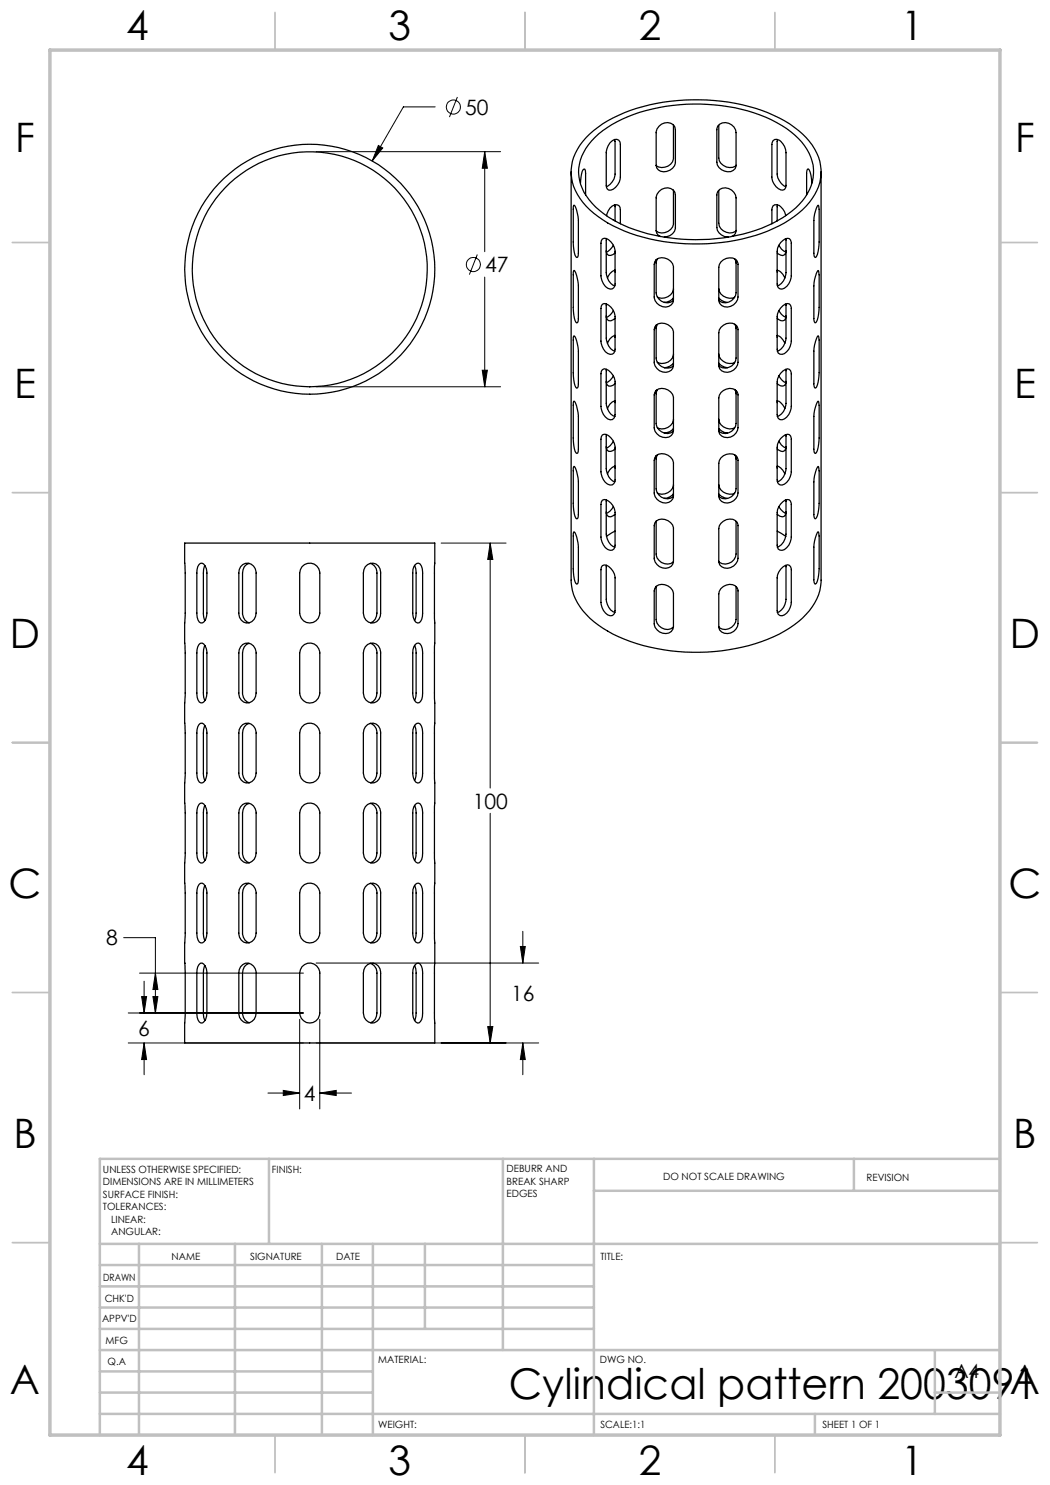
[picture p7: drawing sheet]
<svg xmlns="http://www.w3.org/2000/svg" width="210mm" height="297mm" viewBox="0 0 210 297" stroke-linecap="round" stroke-linejoin="round" font-family="sans-serif">
<g fill="none" stroke="#000" stroke-width=".2">
<path d="M91.5 19.4l-1.6 4M63.2 30.3h36.9M75.7 29.1l.9 .5-2.2 2.6zM87 21.4h-6.3l-6.3 10.8M96.9 30.3l.6 3.4h-1.1zM96.9 30.3v20M95.5 50.9l-1.6 4M96.9 55.4v22M63.2 77.4h36.9M96.4 74h1.1l-.6 3.4zM88.2 108.6h13M98 108.6l.6 3.3h-1.1z"/>
<path d="M98 108.6v49M98 162.7v45.9M24.7 187.5h6.4v15.1M27.9 194.6h32.8M28.3 199.3h1l-.5 3.3zM28.8 196.2v6.4M30.6 199.3h1l-.5 3.3zM31.1 194.6l.5 3.3h-1zM63.2 192.6h44.5M104.1 189.3h1l-.5 3.3zM104.6 186.3v6.3M25.6 208.6h35.1"/>
<path d="M25.6 202.6h35.1M28.8 208.6l.5 3.3h-1zM28.8 208.6v6.3M53.6 218.6h6.3M56.7 218.1l3.2 .5-3.2 .5zM59.9 203.9v17.9M63.2 208.6h44.5M64 218.6l3.2-.5v1zM64 203.9v17.9M64 218.6h6.3M97.5 205.3h1.1l-.6 3.3zM104.6 208.6l.5 3.3h-1z"/>
<path d="M104.6 208.6v6.3"/>
<circle cx="90.7" cy="21.4" r="1.4"/>
<circle cx="94.7" cy="52.9" r="1.42"/>
</g>
<g fill="none" stroke="#c0c0c0" stroke-width=".35">
<path d="M55 2.5v7.5M105 2.5v7.5M155 2.5v7.5M2.5 48.5h7.5M200 48.5h7.5M2.5 98.5h7.5M200 98.5h7.5M2.5 148.5h7.5M200 148.5h7.5M2.5 198.5h7.5M200 198.5h7.5M2.5 248.5h7.5"/>
<path d="M200 248.5h7.5M55 287v7.5M105 287v7.5M155 287v7.5"/>
</g>
<g fill="none" stroke="#c0c0c0" stroke-width=".5">
<path d="M53.8 231.8v17M100.6 231.8v38.2M118.8 231.8v55.2M118.8 238.2h81.2M170.8 231.8v6.4M200 231.8h-180v55.2M20 248.8h180M20 257.3h98.8M20 253h98.8M27.8 248.8v38.2M47 248.8v38.2M64.4 248.8v38.2"/>
<path d="M74.6 248.8v38.2M85 248.8v17M20 265.8h98.8M20 261.5h98.8M20 278.5h54.6M20 274.3h54.6M20 270h180M187 278.5h13M187 270v12.8M20 282.8h180M163 282.8v4.2"/>
</g>
<path d="M10 10h190v277h-190z" fill="none" stroke="#c0c0c0" stroke-width=".7"/>
<path d="M97.5 205.3h1.1l-.6 3.3zM98 108.6l.6 3.3h-1.1zM56.7 218.1l3.2 .5-3.2 .5zM64 218.6l3.2-.5v1zM30.6 199.3h1l-.5 3.3zM31.1 194.6l.5 3.3h-1zM28.3 199.3h1l-.5 3.3zM28.8 208.6l.5 3.3h-1zM104.6 208.6l.5 3.3h-1zM104.1 189.3h1l-.5 3.3zM75.7 29.1l-1.3 3.1 2.2-2.6zM96.4 74h1.1l-.6 3.4zM96.9 30.3l.6 3.4h-1.1z" fill="#000"/>
<g fill="none" stroke="#000" stroke-width=".25">
<path d="M114.2 34.4v81.6a10.7 10.7 0 0 0 4.5 8.3 31.3 31.3 0 0 0 16.9 6 38.1 38.1 0 0 0 21.3-4.1 14.3 14.3 0 0 0 7.1-8.1l.2-1.7v-82M116.1 36.7l.1-1.3a1.84 1.84 0 0 1 .6-1.6l.3 .4v.5v4.3M117.9 26.8a28.8 28.8 0 0 1 16.3-6.6 38.3 38.3 0 0 1 22.7 4 14.3 14.3 0 0 1 7.1 8.1 9.4 9.4 0 0 1-2.8 8.9 27.5 27.5 0 0 1-15.5 7.1 38.7 38.7 0 0 1-24.2-3.7 14.3 14.3 0 0 1-7-8.1 9.8 9.8 0 0 1 3.4-9.7zM119 27.5a27.1 27.1 0 0 1 15.5-6.4 36.2 36.2 0 0 1 20.8 3.4 13.6 13.6 0 0 1 7.1 7.7 9.2 9.2 0 0 1-3.3 9.4 27.7 27.7 0 0 1-15.8 6.1 35.5 35.5 0 0 1-20.7-3.7 13.7 13.7 0 0 1-6.5-7.1 8.9 8.9 0 0 1 2.9-9.4zM122 28.6a1.16 1.16 0 0 1 2-.2l.1 7a2.7 2.7 0 0 1-2.4 2.6l-.2-.2-.3-.7v-6.6a3.5 3.5 0 0 1 .8-1.9zM122.9 27.9l.1 6.9a2.98 2.98 0 0 1-1.7 2.5M131.8 25.3a1.94 1.94 0 0 1 3.2 .1l.1 7.1a2.23 2.23 0 0 1-3.4 1.5l-.4-.4-.1-.5v-6.8l.2-.5zM134.7 25v6.6a2.21 2.21 0 0 1-3.5 1.5M134.7 38v6.7a2.24 2.24 0 0 1-3.5 1.5M143.8 25.1v6.5a2.19 2.19 0 0 0 3.4 1.5M143.8 38.1v6.6a2.19 2.19 0 0 0 3.4 1.4M143.9 24.8a2.2 2.2 0 0 1 3.3 1.7v6.6a1.56 1.56 0 0 1-2.3 1.1 2.01 2.01 0 0 1-1.5-1.7v-6.8l.1-.5z"/>
<path d="M154.6 28.1a1.24 1.24 0 0 1 2 .6 3 3 0 0 1 .6 1.8v6.6l-.3 .8a1.33 1.33 0 0 1-1.7-.5 2.81 2.81 0 0 1-.8-2v-6.5zM155.5 27.9l-.1 6.9a3.2 3.2 0 0 0 1.8 2.6M162.3 36.7l-.1-1.7-.5-1.2a.77 .77 0 0 0-.4 .9v4.3M114.7 41.1l.3 .1 .3 .8 .4 1.9v6.8l-.2 .7-.1 .1a4.5 4.5 0 0 1-.7-3.1zM114.7 54.2l.1-.1 .3 .5 .6 2.4v6.7l-.1 .5-.2 .4a4.5 4.5 0 0 1-.7-3.1zM120.5 47.8a1.29 1.29 0 0 1 1.7 .6 2.82 2.82 0 0 1 .8 1.9v6.5a.93 .93 0 0 1-.4 .9 .93 .93 0 0 1-1.1-.1 3.1 3.1 0 0 1-1.3-2.4v-6.6zM121.2 50.1a.79 .79 0 0 0 1 1l.8-.5M121.3 47.7l-.1 6.8a2.77 2.77 0 0 0 1.8 2.6M121.3 43.1a2.32 2.32 0 0 1 2.1-2.1l.4 .1 .2 .3 .1 3.4M122.7 49.1a2.89 2.89 0 0 1-1.4 1.3M122.9 41l.1 3.2M122.9 54l.1 .4"/>
<path d="M123 54a2.13 2.13 0 0 0-1.5 1.6M131.2 51.9v6.7a2.16 2.16 0 0 0 3.5 1.5M131.3 51.9a2.22 2.22 0 0 1 3.4 1.6v6.5a1.71 1.71 0 0 1-2.8 1.1 1.94 1.94 0 0 1-1.1-1.7v-6.5l.2-.6zM131.5 51.8l-.3 .8M132.1 47.3l-.4-.2-.4-.5-.1-.5v-6.5a2.08 2.08 0 0 1 1.5-1.9 2.08 2.08 0 0 1 2.3 .7l.1 7.1a2.13 2.13 0 0 1-2.2 1.9M134.7 57.7a2.25 2.25 0 0 1-3.2 1.7M134.7 59.5a2.19 2.19 0 0 1-1.8 1M143.8 57.7a2.26 2.26 0 0 0 3.1 1.7M143.8 59.6a2.45 2.45 0 0 0 1.7 .9M144.2 52.4a2.19 2.19 0 0 1 3.2-.2l.2 .5v6.7a2.11 2.11 0 0 1-1.4 1.9 2.11 2.11 0 0 1-2.3-.6l-.1-.5v-6.7l.1-.6zM146.4 47.3a1.15 1.15 0 0 0 .8-1.2v-6.5a2.11 2.11 0 0 0-1.4-1.9 2.11 2.11 0 0 0-2.3 .6l-.1 .5v6.7a2.27 2.27 0 0 0 2.3 1.9M146.9 51.8l.3 .8"/>
<path d="M147.2 52v6.6a2.12 2.12 0 0 1-3.4 1.4M155.4 54.4l.1-.4a2.24 2.24 0 0 1 1.5 1.6M155.5 41l-.1 3.2M155.8 49.1a2.55 2.55 0 0 0 1.4 1.3M156.1 48.5a1.6 1.6 0 0 1 1.8-.8l.4 .8v6.7a2.85 2.85 0 0 1-1.9 2.6 .88 .88 0 0 1-1-1v-6.5l.1-.6zM157.1 43.1a2.66 2.66 0 0 0-1.7-2.1 .85 .85 0 0 0-1 1v2.8M157.2 47.7v6.8a2.77 2.77 0 0 1-1.7 2.6M157.2 50.1l-.3 .8a1.19 1.19 0 0 1-1.5-.3M163.6 41.1l.2 .2v.6l-.1 7.8a2.94 2.94 0 0 1-.6 1.8l-.3-.2v-.5v-6.7l.1-1.2zM163.6 54.1h.1l.1 .9-.1 7.8a2.08 2.08 0 0 1-.7 1.8l-.2-.7v-6.7l.1-1.3zM114.7 67.2h.1l.3 .4 .6 2.5v6.7l-.1 .5-.2 .3a4.5 4.5 0 0 1-.7-3.1zM120.5 60.9a1.39 1.39 0 0 1 1.7 .5 2.82 2.82 0 0 1 .8 1.9v6.5a.91 .91 0 0 1-.4 1 .91 .91 0 0 1-1.1-.1 3.1 3.1 0 0 1-1.3-2.5v-6.5z"/>
<path d="M120.5 73.9a1.29 1.29 0 0 1 1.7 .6 2.68 2.68 0 0 1 .8 1.9v6.5a.93 .93 0 0 1-.4 .9 .93 .93 0 0 1-1.1 0 3.1 3.1 0 0 1-1.3-2.5v-6.5zM121.2 63.2a.83 .83 0 0 0 1 1l.8-.5M121.2 76.3a.79 .79 0 0 0 1 .9l.8-.5M121.3 60.8l-.1 6.8a2.87 2.87 0 0 0 1.8 2.6M121.3 73.9l-.1 6.8a2.87 2.87 0 0 0 1.8 2.6M122.7 62.1a2.51 2.51 0 0 1-1.4 1.4M122.7 75.2a2.6 2.6 0 0 1-1.4 1.3M122.9 67.1l.1 .4M123 67.1a2.13 2.13 0 0 0-1.5 1.6M131.2 65v6.6a2.16 2.16 0 0 0 3.5 1.6M131.2 78.1v6.6a2.19 2.19 0 0 0 3.5 1.6M131.3 65a2.23 2.23 0 0 1 3.4 1.5v6.6a1.74 1.74 0 0 1-2.8 1.1 2.03 2.03 0 0 1-1.1-1.7v-6.6l.2-.5z"/>
<path d="M131.3 78.1a2.23 2.23 0 0 1 3.4 1.5v6.5a1.71 1.71 0 0 1-2.8 1.1 1.94 1.94 0 0 1-1.1-1.7v-6.5l.2-.5zM131.5 64.9l-.3 .8M131.5 77.9l-.3 .9M134.7 70.8a2.2 2.2 0 0 1-3.2 1.7M134.7 72.6a2.46 2.46 0 0 1-1.8 1M143.8 70.8a2.26 2.26 0 0 0 3.1 1.7M143.8 72.6a2.45 2.45 0 0 0 1.7 1M144.2 65.5a2.16 2.16 0 0 1 3.2-.2l.2 .5v6.7a2.13 2.13 0 0 1-1.4 1.8 2.13 2.13 0 0 1-2.3-.5l-.1-.6v-6.7l.1-.5zM144.2 78.5a2.12 2.12 0 0 1 3.2-.2l.2 .5v6.7a2.11 2.11 0 0 1-1.4 1.9 2.11 2.11 0 0 1-2.3-.6l-.1-.5v-6.7zM146.9 64.8l.3 .9M146.9 77.9l.3 .9M147.2 65.1v6.5a2.14 2.14 0 0 1-3.4 1.5"/>
<path d="M147.2 78.2v6.5a2.12 2.12 0 0 1-3.4 1.5M155.4 67.5l.1-.4a2.24 2.24 0 0 1 1.5 1.6M155.8 62.1a2.55 2.55 0 0 0 1.4 1.4M155.8 75.2a2.77 2.77 0 0 0 1.4 1.3M156.1 74.6a1.6 1.6 0 0 1 1.8-.7l.4 .7v6.7a2.85 2.85 0 0 1-1.9 2.7 .88 .88 0 0 1-1-1.1v-6.5l.1-.6zM156.6 61.1l.9-.4a.84 .84 0 0 1 .8 1v6.5a2.76 2.76 0 0 1-1.9 2.7 .85 .85 0 0 1-1-1.1v-6.5a3 3 0 0 1 1.2-2.2zM157.2 60.8v6.8a2.87 2.87 0 0 1-1.7 2.6M157.2 73.9v6.8a2.77 2.77 0 0 1-1.7 2.6M157.2 63.2l-.3 .8a1.15 1.15 0 0 1-1.5-.4M157.2 76.3l-.3 .8a1.19 1.19 0 0 1-1.5-.4M163.6 67.2l.2 .2v.6l-.1 7.8a2.08 2.08 0 0 1-.7 1.8l-.2-.7v-6.7l.3-1.9zM114.7 80.3l.3 .1 .3 .8 .4 1.9v6.7l-.2 .8-.1 .1a4.5 4.5 0 0 1-.7-3.1z"/>
<path d="M114.7 93.4l.1-.1 .3 .5 .6 2.4v6.7l-.1 .5-.2 .4a4.5 4.5 0 0 1-.7-3.1zM120.5 87a1.29 1.29 0 0 1 1.7 .6 2.82 2.82 0 0 1 .8 1.9v6.5a.93 .93 0 0 1-.4 .9 .93 .93 0 0 1-1.1-.1 3.1 3.1 0 0 1-1.3-2.4v-6.6zM121.2 89.3a.79 .79 0 0 0 1 1l.8-.5M121.3 86.9l-.1 6.8a2.77 2.77 0 0 0 1.8 2.6M121.3 100l-.1 6.8a2.87 2.87 0 0 0 1.8 2.6M122.7 88.3a2.51 2.51 0 0 1-1.4 1.3M122.9 80.1l.1 .4M122.9 93.2l.1 .4M123 80.1a2.13 2.13 0 0 0-1.5 1.6M123 93.2a2.13 2.13 0 0 0-1.5 1.6M131.2 91.1v6.7a2.16 2.16 0 0 0 3.5 1.5M131.3 91.1a2.22 2.22 0 0 1 3.4 1.6v6.5a1.71 1.71 0 0 1-2.8 1.1 1.94 1.94 0 0 1-1.1-1.7v-6.5l.2-.6z"/>
<path d="M131.5 91l-.3 .8M134.7 83.9a2.24 2.24 0 0 1-3.2 1.6M134.7 96.9a2.25 2.25 0 0 1-3.2 1.7M134.7 85.7a2.19 2.19 0 0 1-1.8 .9M134.7 98.7a2.19 2.19 0 0 1-1.8 1M143.8 83.9a2.21 2.21 0 0 0 3.1 1.6M143.8 96.9a2.26 2.26 0 0 0 3.1 1.7M143.8 85.7a2.65 2.65 0 0 0 1.7 .9M143.8 98.8a2.45 2.45 0 0 0 1.7 .9M144.2 91.6a2.19 2.19 0 0 1 3.2-.2l.2 .5v6.7a2.11 2.11 0 0 1-1.4 1.8 2.11 2.11 0 0 1-2.3-.5l-.1-.5v-6.7l.1-.6zM146.9 91l.3 .8M147.2 91.2v6.6a2.12 2.12 0 0 1-3.4 1.4"/>
<path d="M155.4 93.2a2.19 2.19 0 0 1 1.6 1.6M155.4 80.1a2.41 2.41 0 0 1 1.6 1.6M155.5 80.2l-.1 .3M155.5 93.2l-.1 .4M155.8 88.3a2.55 2.55 0 0 0 1.4 1.3M156.1 87.7a1.6 1.6 0 0 1 1.8-.8l.4 .8v6.7a2.85 2.85 0 0 1-1.9 2.6 .88 .88 0 0 1-1-1v-6.5l.1-.6zM157.2 86.9v6.8a2.77 2.77 0 0 1-1.7 2.6M157.2 89.3l-.3 .8a1.19 1.19 0 0 1-1.5-.3M163.6 80.3l.2 .2v.6l-.1 7.8a2.94 2.94 0 0 1-.6 1.8l-.3-.3v-.4v-6.7l.1-1.2zM163.6 93.3h.1l.1 .9-.1 7.7a2.08 2.08 0 0 1-.7 1.8l-.2-.6v-6.7l.1-1.3zM36.9 108.6h50.1v100h-50.1l.1-5.5zM39.8 112.9l.3-.2a1.07 1.07 0 0 1 1.2 1l.1 8.9a2.18 2.18 0 0 1-.9 2h-.3a1.86 1.86 0 0 1-.8-2v-8l.1-1.3z"/>
<path d="M41 113.1l-.3 .8v.7v8.2l.3 1.3M48.5 112.9a1.76 1.76 0 0 1 1.9 0 1.76 1.76 0 0 1 .8 1.7v8a1.75 1.75 0 0 1-1.7 2 1.75 1.75 0 0 1-1.7-2v-8v-.7l.3-.6zM49.8 112.7a1.84 1.84 0 0 0-1.3 1.9v8a2.05 2.05 0 0 0 1.3 2M60.4 113.3a2.01 2.01 0 0 1 2.2-.6 2.01 2.01 0 0 1 1.4 1.9v8a2.01 2.01 0 0 1-2.1 2 2.01 2.01 0 0 1-2-2v-8zM73.1 113.3a1.71 1.71 0 0 1 2-.5 1.71 1.71 0 0 1 1 1.8v8a1.74 1.74 0 0 1-1.7 2 1.74 1.74 0 0 1-1.7-2v-8zM74 112.7a1.89 1.89 0 0 1 1.4 1.9v8a1.95 1.95 0 0 1-1.3 2M82.9 113.1l.3 1.3v8.2l-.3 1.5M83 112.9l.7-.3a1.86 1.86 0 0 1 .8 2v8a2.15 2.15 0 0 1-.7 2h-.3a1.88 1.88 0 0 1-1-2v-8l.1-.7zM114.7 106.4l.3 .1 .3 .8 .4 2v6.7l-.1 .4-.2 .4a4.5 4.5 0 0 1-.7-3.1zM120.5 100a1.39 1.39 0 0 1 1.7 .6 2.82 2.82 0 0 1 .8 1.9v6.5a.91 .91 0 0 1-.4 1 .91 .91 0 0 1-1.1-.1 3.1 3.1 0 0 1-1.3-2.5v-6.5zM120.5 113.1a1.29 1.29 0 0 1 1.7 .6 2.68 2.68 0 0 1 .8 1.9v6.5a.93 .93 0 0 1-.4 .9 .93 .93 0 0 1-1.1 0 3.1 3.1 0 0 1-1.3-2.5v-6.6zM121.2 102.4a.83 .83 0 0 0 1 1l.8-.5"/>
<path d="M121.3 113.1l-.1 6.8a2.87 2.87 0 0 0 1.8 2.6M122.7 101.3a2.51 2.51 0 0 1-1.4 1.4M123 106.2l-1.7 1.1M131.2 104.2v6.6a2.16 2.16 0 0 0 3.5 1.6M131.2 117.3v6.6a2.19 2.19 0 0 0 3.5 1.5M131.3 104.2a2.23 2.23 0 0 1 3.4 1.5v6.6a1.74 1.74 0 0 1-2.8 1 2.03 2.03 0 0 1-1.1-1.6v-6.6l.2-.5zM131.3 117.3a2.23 2.23 0 0 1 3.4 1.5v6.5a1.71 1.71 0 0 1-2.8 1.1 1.94 1.94 0 0 1-1.1-1.7v-6.5l.2-.5zM144.2 104.7a2.16 2.16 0 0 1 3.2-.2l.2 .4v6.8a2.13 2.13 0 0 1-1.4 1.8 2.13 2.13 0 0 1-2.3-.5l-.1-.6v-6.7l.1-.5zM144.2 117.7a2.12 2.12 0 0 1 3.2-.2l.2 .5v6.7a2.11 2.11 0 0 1-1.4 1.9 2.11 2.11 0 0 1-2.3-.6l-.1-.5v-6.7zM147.2 104.3v6.5a2.14 2.14 0 0 1-3.4 1.5M147.2 117.4v6.5a2.12 2.12 0 0 1-3.4 1.5M155.4 106.2l1.8 1.1"/>
<path d="M155.8 101.3a2.71 2.71 0 0 0 1.4 1.4M156.1 100.8a1.56 1.56 0 0 1 1.8-.8l.4 .7v6.7a2.76 2.76 0 0 1-1.9 2.7 .85 .85 0 0 1-1-1.1v-6.5l.1-.6zM156.6 113.4l.9-.4a.89 .89 0 0 1 .8 .9v6.6a2.85 2.85 0 0 1-1.9 2.7 .88 .88 0 0 1-1-1.1v-6.5a3 3 0 0 1 1.2-2.2zM157.2 100v6.8a2.87 2.87 0 0 1-1.7 2.6M157.2 113.1v6.8a2.77 2.77 0 0 1-1.7 2.6M157.2 102.4a.83 .83 0 0 1-.3 .8 .83 .83 0 0 1-.9 .1l-.6-.4M163.6 106.4l.2 .2v.6l-.1 7.8a2.08 2.08 0 0 1-.7 1.8l-.2-.7v-6.7l.3-1.9zM39.8 128.9l.3-.2 .3-.1a2.03 2.03 0 0 1 1 2v8a1.71 1.71 0 0 1-1.2 2 1.86 1.86 0 0 1-.8-2v-8l.1-1.2zM41 129.1l-.3 1.5v8.2l.3 1.3M48.5 128.9a1.76 1.76 0 0 1 1.9 0 1.76 1.76 0 0 1 .8 1.7v8a1.75 1.75 0 0 1-1.7 2 1.75 1.75 0 0 1-1.7-2v-8v-.6zM49.8 128.7a1.92 1.92 0 0 0-1.3 1.9v8a1.99 1.99 0 0 0 1.3 1.9M60.4 129.4a1.99 1.99 0 0 1 2.2-.7 1.99 1.99 0 0 1 1.4 1.9v8a2.01 2.01 0 0 1-2.1 2 2.01 2.01 0 0 1-2-2v-8z"/>
<path d="M73.5 128.9a1.7 1.7 0 0 1 1.9 0 1.7 1.7 0 0 1 .7 1.7v8a1.74 1.74 0 0 1-1.7 2 1.74 1.74 0 0 1-1.7-2v-8l.4-1.2zM74 128.7a1.89 1.89 0 0 1 1.4 1.9v8a1.95 1.95 0 0 1-1.3 1.9M82.9 129.1l.3 1.3v8.2v.7l-.3 .8M83 128.9l.7-.3a1.86 1.86 0 0 1 .8 2v8a2.04 2.04 0 0 1-.7 1.9 1.03 1.03 0 0 1-1.1-1l-.2-8.9 .1-.6zM39.8 144.9l.3-.2a1.07 1.07 0 0 1 1.2 1l.1 8.9a2.18 2.18 0 0 1-.9 2h-.3a1.86 1.86 0 0 1-.8-2v-8v-.7zM41 145.1l-.3 .8v.7v8.2l.3 1.3M48.5 144.9a1.76 1.76 0 0 1 1.9 0 1.76 1.76 0 0 1 .8 1.7v8a1.75 1.75 0 0 1-1.7 2 1.75 1.75 0 0 1-1.7-2v-8v-.7zM49.8 144.7a1.92 1.92 0 0 0-1.3 1.9v8a2.05 2.05 0 0 0 1.3 2M60.4 145.4a1.99 1.99 0 0 1 2.2-.7 1.99 1.99 0 0 1 1.4 1.9v8a2.01 2.01 0 0 1-2.1 2 2.01 2.01 0 0 1-2-2v-8l.2-.7zM73.1 145.4a1.69 1.69 0 0 1 2-.6 1.69 1.69 0 0 1 1 1.8v8a1.74 1.74 0 0 1-1.7 2 1.74 1.74 0 0 1-1.7-2v-8l.1-.7zM74 144.7a1.89 1.89 0 0 1 1.4 1.9v8a1.95 1.95 0 0 1-1.3 2M82.9 145.1l.3 1.3v8.2l-.3 1.5"/>
<path d="M83 144.9l.7-.3a1.86 1.86 0 0 1 .8 2v8a2.15 2.15 0 0 1-.7 2h-.3a1.88 1.88 0 0 1-1-2v-8l.1-.7zM39.8 160.9l.3-.2 .3-.1a2.03 2.03 0 0 1 1 2v8a2.19 2.19 0 0 1-.9 2 1 1 0 0 1-1.1-1.1v-8.9l.1-1.2zM39.8 176.9l.3-.2 .3-.1a2.03 2.03 0 0 1 1 2v8a2.18 2.18 0 0 1-.9 2h-.3a1.86 1.86 0 0 1-.8-2v-8v-.7zM41 161.1l-.3 1.5v8.2l.3 1.3M41 177.1l-.3 .8v.7v8.2l.3 1.3M48.5 160.9a1.76 1.76 0 0 1 1.9 0 1.76 1.76 0 0 1 .8 1.7v8a1.75 1.75 0 0 1-1.7 2 1.75 1.75 0 0 1-1.7-2v-8v-.6zM48.5 176.9a1.76 1.76 0 0 1 1.9 0 1.76 1.76 0 0 1 .8 1.7v8a1.75 1.75 0 0 1-1.7 2 1.75 1.75 0 0 1-1.7-2v-8v-.7zM49.8 160.7a1.84 1.84 0 0 0-1.3 1.9v8a1.99 1.99 0 0 0 1.3 1.9M49.8 176.7a1.92 1.92 0 0 0-1.3 1.9v8a2.05 2.05 0 0 0 1.3 2M60.4 161.4a1.99 1.99 0 0 1 2.2-.7 1.99 1.99 0 0 1 1.4 1.9v8a2.01 2.01 0 0 1-2.1 2 2.01 2.01 0 0 1-2-2v-8zM60.4 177.4a1.99 1.99 0 0 1 2.2-.7 1.99 1.99 0 0 1 1.4 1.9v8a2.01 2.01 0 0 1-2.1 2 2.01 2.01 0 0 1-2-2v-8l.2-.7zM73.1 161.4a1.69 1.69 0 0 1 2-.7 1.69 1.69 0 0 1 1 1.9v8a1.75 1.75 0 0 1-1.7 2 1.75 1.75 0 0 1-1.7-2v-8z"/>
<path d="M73.1 177.4a1.69 1.69 0 0 1 2-.6 1.69 1.69 0 0 1 1 1.8v8a1.74 1.74 0 0 1-1.7 2 1.74 1.74 0 0 1-1.7-2v-8l.1-.7zM74 160.7a1.8 1.8 0 0 1 1.4 1.9v8a1.87 1.87 0 0 1-1.3 1.9M74 176.7a1.89 1.89 0 0 1 1.4 1.9v8a1.95 1.95 0 0 1-1.3 2M82.9 161.1l.3 1.3v8.2v.7l-.3 .8M82.9 177.1l.3 1.3v8.2v.7l-.3 .8M83 160.9l.7-.3a1.86 1.86 0 0 1 .8 2v8a2.17 2.17 0 0 1-.7 2 1.09 1.09 0 0 1-1.1-1.1l-.2-8.9 .1-.6zM83 176.9l.7-.3a1.86 1.86 0 0 1 .8 2v8a2.15 2.15 0 0 1-.7 2h-.3a1.88 1.88 0 0 1-1-2v-8l.1-.7zM39.8 192.9l.3-.3a1.14 1.14 0 0 1 1.2 1.1l.1 8.9a2.19 2.19 0 0 1-.9 2 1 1 0 0 1-1.1-1.1v-8.9l.1-1.2zM41 193.1l-.3 .9v.6v8.2l.3 1.3M48.1 193.4a1.74 1.74 0 0 1 2.1-.6 1.74 1.74 0 0 1 1 1.8v8a1.75 1.75 0 0 1-1.7 2 1.75 1.75 0 0 1-1.7-2v-8v-.6zM49.8 192.7a1.84 1.84 0 0 0-1.3 1.9v8a1.99 1.99 0 0 0 1.3 1.9M60.4 193.4a2.01 2.01 0 0 1 2.2-.7 2.01 2.01 0 0 1 1.4 1.9v8a2.01 2.01 0 0 1-2.1 2 2.01 2.01 0 0 1-2-2v-8z"/>
<path d="M73.1 193.4a1.71 1.71 0 0 1 2-.6 1.71 1.71 0 0 1 1 1.8v8a1.75 1.75 0 0 1-1.7 2 1.75 1.75 0 0 1-1.7-2v-8zM74 192.7a1.89 1.89 0 0 1 1.4 1.9v8a1.87 1.87 0 0 1-1.3 1.9M82.9 193.1l.3 1.3v8.2v.7l-.3 .8M83 192.9l.4-.3a1 1 0 0 1 1.1 1.1v8.9a2.17 2.17 0 0 1-.7 2 1.09 1.09 0 0 1-1.1-1.1l-.2-8.9 .1-.6z"/>
<circle cx="61.9" cy="53.8" r="23.5"/>
<circle cx="61.9" cy="53.8" r="25"/>
</g>
<text font-size="8.5" x="101.8" y="279.7">Cylindical pattern 2003091</text>
<g font-size="8.1">
<text x="25.2" y="8">4</text>
<text x="77.7" y="8">3</text>
<text x="127.7" y="8">2</text>
<text x="180.2" y="8">1</text>
<text x="3" y="30.4">F</text>
<text x="203" y="30.4">F</text>
<text x="2.8" y="79.6">E</text>
<text x="202.8" y="79.6">E</text>
<text x="2" y="129.6">D</text>
<text x="202" y="129.6">D</text>
<text x="1.7" y="179.6">C</text>
<text x="201.7" y="179.6">C</text>
<text x="2.7" y="229.6">B</text>
<text x="202.7" y="229.6">B</text>
<text x="2" y="278.9">A</text>
<text x="202" y="278.9">A</text>
<text x="25.2" y="295">4</text>
<text x="77.7" y="295">3</text>
<text x="127.7" y="295">2</text>
<text x="180.2" y="295">1</text>
</g>
<g font-size="4.2">
<text x="93" y="22.9">50</text>
<text x="97" y="54.4">47</text>
<text x="94.5" y="161.7">100</text>
<text x="21.2" y="189.1">8</text>
<text x="102.2" y="200.2">16</text>
<text x="27.7" y="207.1">6</text>
<text x="60.8" y="220.2">4</text>
</g>
<text font-size="3.9" x="190.9" y="275.5">A4</text>
<g font-size="2">
<text x="20.6" y="234.6">UNLESS OTHERWISE SPECIFIED:</text>
<text x="20.6" y="237.1">DIMENSIONS ARE IN MILLIMETERS</text>
<text x="20.6" y="239.6">SURFACE FINISH:</text>
<text x="54.4" y="234.6">FINISH:</text>
<text x="101.3" y="234.5">DEBURR AND</text>
<text x="101.3" y="237">BREAK SHARP</text>
<text x="101.3" y="239.5">EDGES</text>
<text x="132.6" y="236">DO NOT SCALE DRAWING</text>
<text x="173.3" y="236.2">REVISION</text>
<text x="20.6" y="242.1">TOLERANCES:</text>
<text x="22.2" y="244.6">LINEAR:</text>
<text x="22.2" y="247.1">ANGULAR:</text>
<text x="34.3" y="252">NAME</text>
<text x="50" y="251.9">SIGNATURE</text>
<text x="67.2" y="251.9">DATE</text>
<text x="120.1" y="251.9">TITLE:</text>
<text x="20.6" y="256.1">DRAWN</text>
<text x="20.9" y="260.3">CHK'D</text>
<text x="20.4" y="264.4">APPV'D</text>
<text x="21.1" y="268.8">MFG</text>
<text x="21.5" y="273">Q.A</text>
<text x="75.6" y="272.5">MATERIAL:</text>
<text x="120" y="272.5">DWG NO.</text>
<text x="75.6" y="285.5">WEIGHT:</text>
<text x="120.1" y="285.6">SCALE:1:1</text>
<text x="164.5" y="285.6">SHEET 1 OF 1</text>
</g>
</svg>
